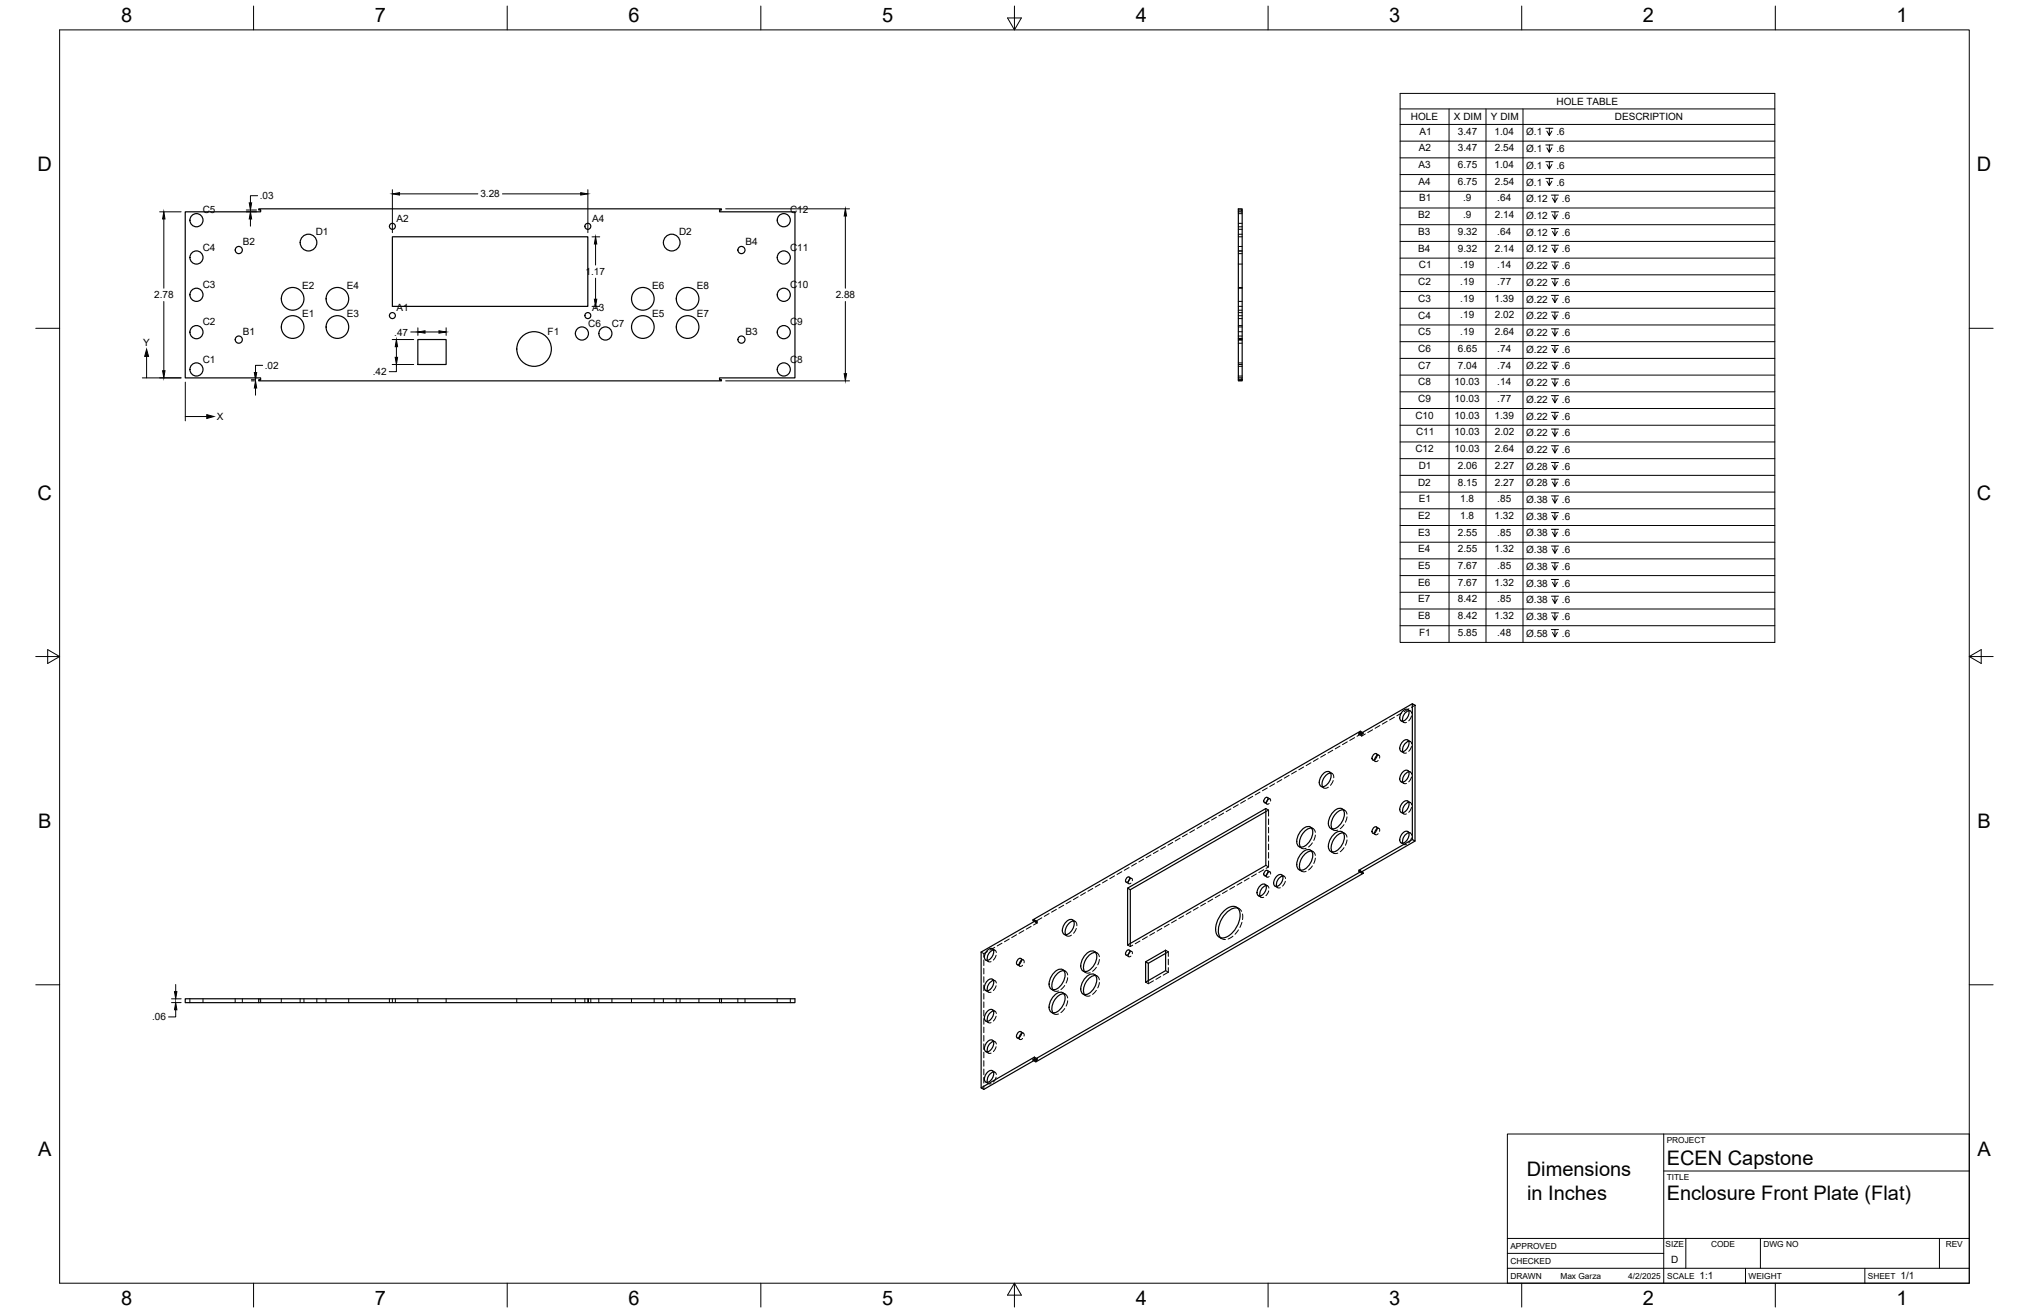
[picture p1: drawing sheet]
<svg xmlns="http://www.w3.org/2000/svg" width="864mm" height="559mm" viewBox="0 0 864 559" stroke-linecap="round" stroke-linejoin="round" font-family="sans-serif">
<!-- layer: Visible -->
<g fill="none" stroke="#000" stroke-width=".51">
<path d="M78.8 90.1h32.1v-.7h-.8v-.5h197v.5h-.8v.7h32v70.7h-32v.8h.8v.5h-197v-.5h.8v-.8h-32.1zM527.1 90.1v70.7h1.6v.8M527.1 89.4v.7h1.6v70.7M528.7 89.4v-.5h-1.6v.5h1.6v.7M167 100.8h83.2v29.6h-83.2zM177.8 144.5h12.1v10.6h-12.1zM527.1 161.6h1.6v.5h-1.6zM527.1 160.8v.8M601.1 299.5l1.2 .7v57.7l-1.2-.6zM601.1 299.5l-22.7 13.1v-.6M578.4 312l.6 .3M579 311.2l-139.3 80.2v.4"/>
<path d="M579 311.2v.4M579 311.6l-.6 .4M579 311.6l.5 .3M579 311.2l.9 .5M596.9 315.8l.4-.4a1.38 1.38 0 0 1 1.9-.5 1.38 1.38 0 0 1 .5 1.9 3.3 3.3 0 0 1-3.3 3 2.99 2.99 0 0 1 .5-4zM596.9 302.8l.4-.4a1.38 1.38 0 0 1 1.9-.5 1.38 1.38 0 0 1 .5 1.9 3.3 3.3 0 0 1-3.3 3 2.99 2.99 0 0 1 .5-4zM599.6 315.5a3.9 3.9 0 0 0-2.5 4.4M599.6 302.5a3.9 3.9 0 0 0-2.5 4.4M538.5 339.6l.6-.3a1.31 1.31 0 0 1 .5 1.4 1.31 1.31 0 0 1-1.2 .9l-.5-.6zM563.1 329.4a1.83 1.83 0 0 1 1.7-1.1 1.83 1.83 0 0 1 1.7 1.2 4.6 4.6 0 0 1-4 5.2 3.2 3.2 0 0 1 .1-4.7zM566.3 329a4.8 4.8 0 0 0-3.4 5.8M584.7 321.1l.7-.4a1.27 1.27 0 0 1 .8 1.2 1.27 1.27 0 0 1-.8 1.2l-.7 .4a1.27 1.27 0 0 1-.8-1.2 1.27 1.27 0 0 1 .8-1.2z"/>
<path d="M586.1 321.5l-1 1.8M596.9 328.8l.4-.5a1.38 1.38 0 0 1 1.9-.4 1.38 1.38 0 0 1 .5 1.8 3.3 3.3 0 0 1-3.3 3 2.99 2.99 0 0 1 .5-3.9zM599.6 328.4a3.9 3.9 0 0 0-2.5 4.5M538.8 345.4l-57.7 33.3M539.7 340.3l-.6 1M554.2 353.1a2.53 2.53 0 0 1 4.3-.3 6.6 6.6 0 0 1-4.5 7.7 2.54 2.54 0 0 1-1.9-3.9l.6-1.5zM558.3 352.4a6.3 6.3 0 0 0-4.7 8.2M567.6 355.2a2.53 2.53 0 0 1 4.3-.4 6.6 6.6 0 0 1-4.4 7.8 2.54 2.54 0 0 1-1.9-3.9l.6-1.5zM567.6 345.4a2.53 2.53 0 0 1 4.3-.4 6.6 6.6 0 0 1-4.4 7.8 2.54 2.54 0 0 1-1.9-3.9l.6-1.5zM571.7 354.5a6.3 6.3 0 0 0-4.7 8.1M571.7 344.6a6.3 6.3 0 0 0-4.7 8.2M584.7 352.3l.7-.4a1.27 1.27 0 0 1 .8 1.1 1.27 1.27 0 0 1-.8 1.2l-.7 .4a1.27 1.27 0 0 1-.8-1.2 1.27 1.27 0 0 1 .8-1.1z"/>
<path d="M586.1 352.7l-1 1.7M596.9 341.8l.4-.5a1.38 1.38 0 0 1 1.9-.4 1.38 1.38 0 0 1 .5 1.8 3.3 3.3 0 0 1-3.3 3 2.99 2.99 0 0 1 .5-3.9zM596.9 354.7l.4-.4a1.38 1.38 0 0 1 1.9-.4 1.38 1.38 0 0 1 .5 1.8 3.3 3.3 0 0 1-3.3 3 2.99 2.99 0 0 1 .5-4zM599.6 341.4a3.9 3.9 0 0 0-2.5 4.5M599.6 354.4a3.9 3.9 0 0 0-2.5 4.4M601.1 357.3l-22.7 13.1M602.3 357.9l-22.7 13.1M479.7 373.5l.6-.3a1.31 1.31 0 0 1 .4 1.4 1.31 1.31 0 0 1-1.1 .9l-.6-.6zM479.9 378v24.2l58.9-33.9v-24.2l-58.9 33.9 1.2 .7M480.8 374.2l-.5 .9M481.1 378.7v22.8M536.1 377.2l.5-.4a1.38 1.38 0 0 1 1.8-.5 1.38 1.38 0 0 1 .5 1.9 3.3 3.3 0 0 1-3.3 3 2.99 2.99 0 0 1 .5-4z"/>
<path d="M538.5 370.7l.6-.3a1.31 1.31 0 0 1 .5 1.4 1.31 1.31 0 0 1-1.2 .9l-.5-.6zM538.9 376.9a3.9 3.9 0 0 0-2.6 4.4M539.7 371.4l-.6 .9M543.2 373.1l.4-.4a1.38 1.38 0 0 1 1.9-.4 1.38 1.38 0 0 1 .5 1.8 3.3 3.3 0 0 1-3.3 3 2.99 2.99 0 0 1 .5-4zM545.9 372.8a3.9 3.9 0 0 0-2.5 4.4M554.2 362.9a2.53 2.53 0 0 1 4.3-.3 6.6 6.6 0 0 1-4.5 7.8 2.54 2.54 0 0 1-1.9-4l.6-1.5zM558.3 362.2a6.3 6.3 0 0 0-4.7 8.2M578.4 370.4v.6l.6-.4 1.2 .7v.4M578.4 370.4l.6 .3M579 370.6v.5M439.7 391.8l.6-.3v.6M439.7 391.8l.6 .3"/>
<path d="M440.3 392.1l-22.7 13.1v57.8M453.7 392.4a1.83 1.83 0 0 1 1.7-1.2 1.83 1.83 0 0 1 1.7 1.3 4.6 4.6 0 0 1-4 5.2 3.2 3.2 0 0 1 .2-4.8zM457 392a4.8 4.8 0 0 0-3.4 5.8M521.1 387.6a3.9 3.9 0 0 1 6.1-.6 9.9 9.9 0 0 1-3.8 11 3.4 3.4 0 0 1-5.7-.8 10.4 10.4 0 0 1 3.4-9.6zM526.8 386.5a7.6 7.6 0 0 0-7.2 5.4 6.9 6.9 0 0 0-.1 7.2M420.1 404.6l.4-.4a1.38 1.38 0 0 1 1.9-.4 1.38 1.38 0 0 1 .5 1.8 3.3 3.3 0 0 1-3.3 3 2.99 2.99 0 0 1 .5-4zM420.1 417.6l.4-.4a1.38 1.38 0 0 1 1.9-.5 1.38 1.38 0 0 1 .5 1.9 3.3 3.3 0 0 1-3.3 3 2.99 2.99 0 0 1 .5-4zM422.8 404.3a3.9 3.9 0 0 0-2.5 4.4M422.8 417.3a3.9 3.9 0 0 0-2.5 4.4M433.4 408.2l.7-.4a1.27 1.27 0 0 1 .8 1.2 1.27 1.27 0 0 1-.8 1.2l-.7 .4a1.27 1.27 0 0 1-.8-1.2 1.27 1.27 0 0 1 .8-1.2zM434.8 408.7l-1 1.7M448.7 413.8a2.53 2.53 0 0 1 4.4-.3 6.6 6.6 0 0 1-4.5 7.8 2.54 2.54 0 0 1-1.9-4l.6-1.5z"/>
<path d="M452.9 413.1a6.3 6.3 0 0 0-4.7 8.1M462.2 415.9a2.53 2.53 0 0 1 4.4-.4 6.6 6.6 0 0 1-4.5 7.8 2.54 2.54 0 0 1-1.9-3.9l.6-1.5zM462.2 406.1a2.53 2.53 0 0 1 4.4-.4 6.6 6.6 0 0 1-4.5 7.8 2.54 2.54 0 0 1-1.9-3.9l.6-1.5zM466.3 415.2a6.3 6.3 0 0 0-4.7 8.1M466.3 405.4a6.3 6.3 0 0 0-4.7 8.1M479.7 404.6l.6-.4a1.31 1.31 0 0 1 .4 1.4 1.31 1.31 0 0 1-1.1 1l-.6-.7zM480.8 405.3l-.5 .9M487.6 409.3v8.7l8.5-4.9v-8.7l-8.5 4.9 1.2 .7M488.8 410v7.3M496.1 405.7l-7.3 4.3M110.1 425.1h-31.3v1.6h31.3M110.1 425.1h197v1.6h-197z"/>
<path d="M307.1 425.1h31.2v1.6h-31.2M420.1 430.6l.4-.4a1.38 1.38 0 0 1 1.9-.5 1.38 1.38 0 0 1 .5 1.8 3.3 3.3 0 0 1-3.3 3.1 2.99 2.99 0 0 1 .5-4zM422.8 430.2a3.9 3.9 0 0 0-2.5 4.5M433.4 439.4l.7-.4a1.27 1.27 0 0 1 .8 1.2 1.27 1.27 0 0 1-.8 1.2l-.7 .4a1.27 1.27 0 0 1-.8-1.2 1.27 1.27 0 0 1 .8-1.2zM434.8 439.8l-1 1.8M448.7 423.7a2.53 2.53 0 0 1 4.4-.4 6.6 6.6 0 0 1-4.5 7.8 2.54 2.54 0 0 1-1.9-4l.6-1.5zM452.9 422.9a6.3 6.3 0 0 0-4.7 8.2M420.1 456.5l.4-.4a1.38 1.38 0 0 1 1.9-.4 1.38 1.38 0 0 1 .5 1.8 3.3 3.3 0 0 1-3.3 3 2.99 2.99 0 0 1 .5-4zM420.1 443.5l.4-.4a1.38 1.38 0 0 1 1.9-.4 1.38 1.38 0 0 1 .5 1.8 3.3 3.3 0 0 1-3.3 3 2.99 2.99 0 0 1 .5-4zM422.8 456.2a3.9 3.9 0 0 0-2.5 4.4M422.8 443.2a3.9 3.9 0 0 0-2.5 4.5M439.7 451.3v-.4l.6-.4v-.6l-22.7 13.1 1.1 .6 21.3-12.2"/>
<path d="M439.7 451.3l139.3-80.2 1.2 .6-139.3 80.2z"/>
<circle cx="83.6" cy="93.7" r="2.79"/>
<circle cx="167" cy="96.3" r="1.27"/>
<circle cx="250.2" cy="96.3" r="1.27"/>
<circle cx="333.6" cy="93.7" r="2.79"/>
<circle cx="83.6" cy="109.6" r="2.79"/>
<circle cx="101.6" cy="106.4" r="1.52"/>
<circle cx="131.3" cy="103.2" r="3.6"/>
<circle cx="285.9" cy="103.2" r="3.6"/>
<circle cx="315.6" cy="106.4" r="1.52"/>
<circle cx="333.6" cy="109.6" r="2.79"/>
<circle cx="83.6" cy="125.5" r="2.79"/>
<circle cx="124.6" cy="139.2" r="4.8"/>
<circle cx="124.6" cy="127.2" r="4.8"/>
<circle cx="143.6" cy="139.2" r="4.8"/>
<circle cx="143.6" cy="127.2" r="4.8"/>
<circle cx="167" cy="134.3" r="1.27"/>
<circle cx="250.2" cy="134.3" r="1.27"/>
<circle cx="273.6" cy="127.2" r="4.8"/>
<circle cx="273.6" cy="139.2" r="4.8"/>
<circle cx="292.7" cy="127.2" r="4.8"/>
<circle cx="292.7" cy="139.2" r="4.8"/>
<circle cx="333.6" cy="125.5" r="2.79"/>
<circle cx="83.6" cy="157.2" r="2.79"/>
<circle cx="83.6" cy="141.4" r="2.79"/>
<circle cx="101.6" cy="144.5" r="1.52"/>
<circle cx="227.3" cy="148.5" r="7.4"/>
<circle cx="247.7" cy="141.9" r="2.79"/>
<circle cx="257.7" cy="141.9" r="2.79"/>
<circle cx="315.6" cy="144.5" r="1.52"/>
<circle cx="333.6" cy="157.2" r="2.79"/>
<circle cx="333.6" cy="141.4" r="2.79"/>
</g>
<!-- layer: Hidden -->
<g fill="none" stroke="#000" stroke-width=".43">
<path d="M527.1 95.1h1.6M527.1 97.6h1.6M527.1 99.7h1.6M527.1 90.9h1.6M527.1 96.5h1.6M527.1 100.8h1.6M527.1 104.9h1.6M527.1 108h1.6M527.1 106.8h1.6M527.1 112.4h1.6M527.1 130.4h1.6M527.1 139.1h1.6"/>
<path d="M527.1 133.1h1.6M527.1 135.6h1.6M527.1 134.4h1.6M527.1 122.4h1.6M527.1 132h1.6M527.1 138.6h1.6M527.1 122.7h1.6M527.1 128.3h1.6M527.1 144.5h1.6M527.1 155.1h1.6M527.1 143h1.6M527.1 146.1h1.6"/>
<path d="M527.1 144.7h1.6M527.1 141.2h1.6M527.1 155.9h1.6M527.1 144h1.6M527.1 144.2h1.6M527.1 154.5h1.6M527.1 160h1.6M567.3 319.3l-2.1 1.2M570.4 317.5l-2.1 1.2M573.4 315.7l-2 1.2M576.6 313.9l-2.1 1.2M578.4 312.6l1.2 .6"/>
<path d="M579 312.3l.6 .3M579.5 311.9l.7 .4M579.6 312.6v.6M579.9 311.7l.3 .2M580.2 312.3l-.6 .3M580.2 311.9v.4M580.2 311.9l-2.6 1.5M581.1 312.4l-1.5 .8M584.2 310.6l-2.1 1.2M587.3 308.8l-2 1.2M590.4 307l-2.1 1.2M593.5 305.2l-2.1 1.2"/>
<path d="M596.4 319.8l1.1 .6M596.4 306.8l1.1 .7M596.6 303.4l-2.1 1.2M597.1 319.9l.6 .6 .9-.1M597.1 306.9l.6 .6h.9M599.1 314.9l1.2 .7M599.1 302l1.2 .6M599.6 315.5l.8 .2 .5 .8M599.6 302.5l.8 .2 .5 .9M599.7 301.6l-2.1 1.3M600.8 317.7l-1.2 2.1M600.8 304.7l-1.2 2.1"/>
<path d="M602.3 300.2l-1.6 .9M533.2 338.9l-2 1.2M536.3 337.1l-2.1 1.2M539.4 335.3l-2.1 1.2M539.4 339.4l1.2 .6M542.5 333.6l-2.1 1.2M545.6 331.8l-2.1 1.2M548.7 330l-2.1 1.2M551.8 328.2l-2.1 1.2M554.9 326.4l-2.1 1.2M558 324.6l-2.1 1.2M561.1 322.9l-2.1 1.1"/>
<path d="M562.3 334.7l1.1 .6M562.9 334.8a1.6 1.6 0 0 0 2.5 .2M564.2 321.1l-2.1 1.2M565.8 328.5l1.2 .7M566.3 329a1.58 1.58 0 0 1 1.4 2M567.5 332.2l-1.2 2M584.3 323.4l1.1 .7M585.1 323.3a.76 .76 0 0 0 .6 .9 .76 .76 0 0 0 .9-.5M585.8 320.8l1.1 .6M586.1 321.6a.76 .76 0 0 1 1 0 .76 .76 0 0 1 .1 1M596.4 332.8l1.1 .6M597.1 332.9l.6 .6 .9-.1"/>
<path d="M599.1 327.9l1.2 .7M599.6 328.5l.8 .2 .5 .8M600.8 330.7l-1.2 2M499.2 358.5l-2.1 1.2M502.3 356.7l-2.1 1.2M505.4 354.9l-2.1 1.2M508.4 353.2l-2 1.2M511.5 351.4l-2 1.2M514.6 349.6l-2 1.2M517.7 347.8l-2 1.2M520.8 346l-2 1.2M523.9 344.3l-2 1.1"/>
<path d="M527 342.5l-2 1.2M530.1 340.7l-2.1 1.2M538.1 341.6l1.2 .6M538.8 344.1l1.1 .7M539.1 341.3a.65 .65 0 0 0 .2 .9 .65 .65 0 0 0 .9-.3M539.6 340.3a.66 .66 0 0 1 .9-.3 .66 .66 0 0 1 .3 .9M539.9 344.8l-1.1 .6M539.9 344.8v2.5M539.9 348.5v2.4M539.9 352.1v2.4M539.9 355.7v2.4M539.9 359.2v2.4"/>
<path d="M557.7 352l1.2 .6M558.2 352.4l1 .5 .6 1.3M558.6 358.7l-1.6 1.7M559.9 355.4l-.7 2.3M566.4 352.6l1.1 .7M567 352.8l.9 .6 1.5-.1M571.2 354l1.2 .7M571.2 344.2l1.2 .7M571.7 354.5l1 .4 .6 1.4M571.7 344.7l1 .4 .6 1.4M572.1 351l-1.7 1.7M573.3 357.5l-.7 2.2"/>
<path d="M573.3 347.7l-.7 2.2M584.3 354.6l1.1 .6M585.1 354.4a.77 .77 0 0 0 .6 .9 .77 .77 0 0 0 .9-.5M585.8 351.9l1.1 .7M586.1 352.7a.76 .76 0 0 1 1.1 .1 .76 .76 0 0 1 0 1M596.4 345.7l1.1 .7M596.4 358.7l1.1 .7M597.1 345.9l.6 .6 .9-.1M597.1 358.8l.6 .7 .9-.1M599.1 340.9l1.2 .7M599.1 353.9l1.2 .6M599.6 341.4l.8 .3 .5 .8"/>
<path d="M599.6 354.4l.8 .2 .5 .9M600.8 343.7l-1.2 2M600.8 356.7l-1.2 2M462 379.9l-2 1.2M465.1 378.1l-2.1 1.2M468.2 376.3l-2.1 1.2M471.3 374.6l-2.1 1.2M474.4 372.8l-2.1 1.2M477.5 371l-2.1 1.2M479.3 375.5l1.2 .6M480.3 375.1a.66 .66 0 0 0 .1 1 .66 .66 0 0 0 1-.3M480.6 373.3l1.1 .6"/>
<path d="M480.6 369.2l-2.1 1.2M480.8 374.2a.66 .66 0 0 1 .9-.3 .66 .66 0 0 1 .2 .9M483.7 367.4l-2.1 1.2M486.8 365.6l-2.1 1.2M489.9 363.9l-2.1 1.1M493 362.1l-2.1 1.2M496.1 360.3l-2.1 1.2M522.4 379.1l-2.1 1.2M525.5 377.3l-2.1 1.2M528.6 375.5l-2.1 1.2M531.7 373.7l-2.1 1.2M534.8 371.9l-2.1 1.2"/>
<path d="M537.9 370.2l-2.1 1.1M538.1 372.6l1.2 .7M538.4 376.4l1.1 .6M538.8 368.3l1.1 .7M538.8 376.9l.9 .2 .4 .9M539.1 372.3a.65 .65 0 0 0 .2 1 .65 .65 0 0 0 .9-.3M539.4 370.4l1.2 .7M539.6 371.4a.66 .66 0 0 1 .9-.3 .66 .66 0 0 1 .3 .9M539.9 362.8v2.4M539.9 366.4v2.6M539.9 369l-1 .6M540 379.2l-1.2 2"/>
<path d="M542.7 377.1l1.1 .7M543.4 377.3l.6 .6 .9-.1M545.5 372.3l1.1 .7M545.9 372.8l.8 .2 .5 .9M547.1 375.1l-1.2 2M552.9 360.3l1.2 .7M552.9 370.2l1.2 .6M553.6 360.6l.9 .6 1.4-.2M553.6 370.4l.9 .6 1.4-.2M557.7 361.8l1.2 .7M558.2 362.2l1 .5 .6 1.3M558.6 368.5l-1.6 1.8"/>
<path d="M559.9 365.2l-.7 2.3M566.4 362.4l1.1 .7M567 362.6l.9 .6 1.5-.1M572.1 360.8l-1.7 1.7M578.4 371l1.2 .6 .6-.3M579 370.7l.6 .3M579.6 371v.6M579.6 371h.1M429.6 399.6l-2.1 1.2M432.7 397.8l-2.1 1.2M435.8 396l-2.1 1.2M438.9 394.3l-2.1 1.2"/>
<path d="M439.7 391.4l1.2 .7M440.3 391.5l1.2 .7-.6 .3M440.9 392.5l-.6-.4 1.2 .7M440.9 392.1v.4M441.5 392.8l-1.6 .9M441.5 392.2v.6M443.4 390.6l-2.5 1.5M446.5 388.8l-2 1.2M449.6 387l-2 1.2M452.7 385.3l-2 1.1M452.9 397.6l1.2 .7M453.6 397.8a1.6 1.6 0 0 0 2.4 .2"/>
<path d="M455.8 383.5l-2.1 1.2M456.5 391.5l1.1 .6M456.9 392a1.61 1.61 0 0 1 1.4 2M458.1 395.1l-1.2 2.1M458.9 381.7l-2 1.2M488.3 398.7l-2 1.2M491.4 396.9l-2 1.2M494.5 395.1l-2 1.2M497.6 393.3l-2 1.2M500.7 391.6l-2.1 1.1M503.8 389.8l-2.1 1.1M506.9 388l-2.1 1.2"/>
<path d="M510 386.2l-2.1 1.2M513.1 384.4l-2.1 1.2M516.2 382.6l-2.1 1.2M518.9 398.8l1.2 .7M519.3 380.9l-2.1 1.1M519.5 399.1l1.2 .7 .9 .1M524.8 398.4l-2.1 1.2M526.3 386.1l1.1 .6M526.8 386.5l.8 .4 .9 1M527.1 395.8l-1.4 1.8M528.6 392.5l-.9 2.2M528.8 389v2.4"/>
<path d="M535.6 381.2l1.1 .7M536.3 381.3l.6 .6h1M417.6 405.2l1.1 .6M418.7 405.8v1.6M418.7 408.6v2.3M418.7 412.1v2.4M418.7 415.7v2.4M418.7 419.3v2.3M419.6 408.6l1.1 .7M420.3 408.7l.6 .6h.9M420.3 405l-1.6 .8M422.4 403.8l1.1 .6"/>
<path d="M422.4 416.8l1.1 .6M422.8 404.3l.8 .2 .5 .9M422.8 417.3l.8 .2 .5 .9M423.4 403.2l-2.1 1.2M424 406.5l-1.2 2.1M424 419.5l-1.2 2.1M426.5 401.4l-2.1 1.2M432.9 410.5l1.2 .7M433.8 410.4a.76 .76 0 0 0 .5 .9 .76 .76 0 0 0 1-.5M434.5 407.9l1.1 .7M434.8 408.7a.76 .76 0 0 1 1 0 .76 .76 0 0 1 0 1.1M452.3 412.7l1.2 .6"/>
<path d="M452.8 413.1l1 .5 .6 1.3M453.2 419.4l-1.7 1.8M454.4 416.1l-.6 2.3M461 413.3l1.1 .6M461.6 413.5l.9 .6 1.5-.1M465.8 414.7l1.2 .7M465.8 404.9l1.2 .7M466.3 415.2l1.2 .7 .4 1.1M466.3 405.4l1 .4 .6 1.4M466.6 411.6l-1.6 1.8M467.9 418.2l-.7 2.2M467.9 408.3l-.7 2.3"/>
<path d="M479.3 406.5l1.2 .7M479.9 402.2l1.2 .6M480.3 406.2a.66 .66 0 0 0 .1 1 .66 .66 0 0 0 1-.3M480.6 404.3l1.1 .7M480.8 405.3a.66 .66 0 0 1 .9-.4 .66 .66 0 0 1 .2 1M481.1 401.5v1.3M482.1 402.3l-1 .5M485.2 400.5l-2 1.2M487.6 418l1.2 .7M488.8 417.3v1.4M491 417.4l-2.2 1.3M494.1 415.6l-2.1 1.2"/>
<path d="M496.1 404.4l1.2 .7M496.1 413.1l1.2 .7M497.3 405.1l-1.2 .6M497.3 405.1v1.9M497.3 408.2v2.4M497.3 411.8v2M497.3 413.8l-2.2 1.2M80.8 425.1v1.6M86.4 425.1v1.6M100.1 425.1v1.6M103.1 425.1v1.6M110.9 425.1v1.6"/>
<path d="M119.7 425.1v1.6M127.7 425.1v1.6M129.4 425.1v1.6M134.9 425.1v1.6M138.8 425.1v1.6M148.4 425.1v1.6M165.7 425.1v1.6M167 425.1v1.6M168.3 425.1v1.6M177.8 425.1v1.6M189.9 425.1v1.6M219.9 425.1v1.6"/>
<path d="M234.7 425.1v1.6M244.9 425.1v1.6M248.9 425.1v1.6M250.2 425.1v1.6M250.5 425.1v1.6M251.5 425.1v1.6M254.9 425.1v1.6M260.5 425.1v1.6M268.8 425.1v1.6M278.4 425.1v1.6M282.3 425.1v1.6M287.8 425.1v1.6"/>
<path d="M289.5 425.1v1.6M297.5 425.1v1.6M306.3 425.1v1.6M314 425.1v1.6M317.1 425.1v1.6M330.8 425.1v1.6M336.4 425.1v1.6M418.7 422.8v2.4M418.7 426.4v2.4M418.7 430v2.4M418.7 433.6v2.3M418.7 437.1v2.4"/>
<path d="M419.6 434.6l1.1 .6M419.6 421.6l1.1 .7M420.3 434.7l.6 .6 .9-.1M420.3 421.7l.6 .6h.9M422.4 429.7l1.1 .7M422.8 430.3l.8 .2 .5 .8M424 432.5l-1.2 2.1M434.5 439.1l1.1 .6M434.8 439.8a.77 .77 0 0 1 1 .1 .77 .77 0 0 1 0 1M447.5 421l1.2 .7M447.5 430.8l1.2 .7M448.2 421.3l.9 .6 1.4-.2"/>
<path d="M448.2 431.1l.9 .6 1.4-.2M452.3 422.5l1.2 .6M452.8 422.9l1 .5 .6 1.3M453.2 429.2l-1.7 1.8M454.4 425.9l-.6 2.3M461 423.1l1.1 .7M461.6 423.3l.9 .6 1.5-.1M466.6 421.5l-1.6 1.7M418.7 440.7v2.4M418.7 444.3v2.4M418.7 447.8v2.4M418.7 451.4v2.4"/>
<path d="M418.7 455v2.4M418.7 458.6v2.3M419.6 447.5l1.1 .7M420.3 447.7l.6 .6 .9-.1M422.4 455.7l1.1 .7M422.4 442.7l1.1 .7M422.8 456.2l.8 .2 .5 .9M422.8 443.3l.8 .2 .5 .8M424 458.5l-1.2 2M424 445.5l-1.2 2M432.9 441.7l1.2 .7M433.8 441.6a.77 .77 0 0 0 .5 .9 .77 .77 0 0 0 1-.5"/>
<path d="M439.7 450.9l1.2 .6 .6-.3M440.3 450.5l1.2 .7v-.6M440.3 449.9l1.2 .7M440.9 451.5v.4M441.5 450.6l-1.5 .8M418.7 462.1v1.5M419.6 460.5l1.1 .7M420.3 460.7l.6 .5h.9"/>
</g>
<!-- layer: Titleblock -->
<path d="M641.6 482.6h196.6v63.5h-196.6zM708.1 498.4h130.1M708.1 482.6v63.5M641.6 539.8h196.6M641.6 533.4h66.5M641.6 527.1h196.6M717.5 527.1v12.7M742.9 539.8v6.3M749.3 527.1v12.7M793.7 539.8v6.3M825.5 527.1v12.7" fill="none" stroke="#000" stroke-width=".43"/>
<!-- layer: FD_Dimensions -->
<g fill="none" stroke="#000" stroke-width=".43">
<path d="M67.9 90.1h9.2M69.7 93.2v29.5M104.8 90.1h4.4M104.8 89.4h4.4M106.6 93.2v3M109.6 83.3h-3v3M167 80.7v18.3M170.1 82.5h33.3M213.8 82.5h33.4M250.2 80.7v18.3M308.9 88.9h52.7M359.8 91.9v30.8"/>
<path d="M252 100.8h3.3M253.5 103.8v9M253.5 118.4v8.9M69.7 128.3v29.5M177.9 139.5v3.2M189.9 139.5v3.2M252 130.4h3.3M359.8 128.3v30.7M111.8 155.5h-3v3M166.9 144.5h9.2M166.9 155.1h9.2M168.7 155.1v3.1h-3"/>
<path d="M168.7 147.6v4.5M174.8 141.3h3.1M180.9 141.3h5.9M67.9 160.8h9.2M107 162.1h1.4M107 161.6h1.4M108.8 165.1v3.1M308.9 162.1h52.7M74.8 419v3M73 425.1h4.1M73 426.7h4.1M74.8 429.7v3.1h-3.1"/>
</g>
<g fill="#000" stroke="#000" stroke-width=".43">
<path d="M69.7 90.1l.5 3.1h-1zM106.6 90.1l.5 3.1h-1zM106.1 86.3h1l-.5 3.1zM167 82.5l3.1-.5v1zM247.2 82l3 .5-3 .5zM359.8 88.9l.5 3h-1zM253.5 100.8l.5 3h-1zM253 127.3h1l-.5 3.1zM69.2 157.8h1l-.5 3zM108.2 158.5h1.1l-.5 3.1zM168.7 144.5l.5 3.1h-1zM168.2 152.1h1l-.5 3z"/>
<path d="M177.9 141.3l3-.5v1zM186.8 140.8l3.1 .5-3.1 .5zM359.3 159h1l-.5 3.1zM108.8 162.1l.5 3h-1.1zM74.3 422h1l-.5 3.1zM74.8 426.7l.5 3h-1z"/>
</g>
<!-- layer: Origin Marker -->
<path d="M62.4 151.7v9.1M60.6 160.8h16.4M78.9 162.6v16.5M78.9 177.3h9.1" fill="none" stroke="#000" stroke-width=".43"/>
<path d="M62.4 148.6l.8 3.1h-1.6zM88 176.5l3.1 .8-3.1 .8z" fill="#000" stroke="#000" stroke-width=".43"/>
<!-- layer: Hole Tables -->
<g fill="none" stroke="#000" stroke-width=".43">
<path d="M595.9 39.8h159.5v233.6h-159.5zM595.9 46.4h159.5M595.9 53h159.5M616.8 46.4v227M632.5 46.4v227M648.2 46.4v227M657.9 54.6h3.1M659.4 54.6v3l-1-1.8M660.5 55.8l-1.1 1.8M595.9 60.1h159.5M595.9 67.2h159.5M595.9 74.3h159.5"/>
<path d="M657.9 61.7h3.1M657.9 68.8h3.1M657.9 75.9h3.1M659.4 61.7v3l-1-1.8M659.4 68.8v3.1l-1-1.9M659.4 75.9v3.1l-1-1.8M660.5 62.9l-1.1 1.8M660.5 70l-1.1 1.9M660.5 77.2l-1.1 1.8M595.9 81.4h159.5M595.9 88.5h159.5M595.9 95.6h159.5"/>
<path d="M660.3 83h3M660.3 90.1h3M660.3 97.3h3M661.8 83v3.1l-1-1.8M661.8 90.1v3.1l-1-1.8M661.8 97.3v3l-1-1.8M662.9 84.3l-1.1 1.8M662.9 91.4l-1.1 1.8M662.9 98.5l-1.1 1.8M595.9 102.7h159.5M595.9 109.9h159.5M595.9 117h159.5"/>
<path d="M660.3 104.4h3M660.3 111.5h3M660.3 118.6h3M661.8 104.4v3l-1-1.8M661.8 111.5v3l-1-1.8M661.8 118.6v3l-1-1.8M662.9 105.6l-1.1 1.8M662.9 112.7l-1.1 1.8M662.9 119.8l-1.1 1.8M595.9 124.1h159.5M595.9 131.2h159.5M595.9 138.3h159.5"/>
<path d="M660.3 125.7h3M660.3 132.8h3M660.3 139.9h3M661.8 125.7v3.1l-1-1.9M661.8 132.8v3.1l-1-1.9M661.8 139.9v3.1l-1-1.8M662.9 126.9l-1.1 1.9M662.9 134l-1.1 1.9M595.9 145.4h159.5M595.9 152.5h159.5M595.9 159.6h159.5M660.3 147h3"/>
<path d="M660.3 154.2h3M661.8 147v3.1l-1-1.8M661.8 154.2v3l-1-1.8M662.9 141.2l-1.1 1.8M662.9 148.3l-1.1 1.8M662.9 155.4l-1.1 1.8M595.9 166.8h159.5M595.9 173.9h159.5M660.3 161.3h3M660.3 168.4h3M660.3 175.5h3M661.8 161.3v3l-1-1.8"/>
<path d="M661.8 168.4v3l-1-1.8M661.8 175.5v3l-1-1.8M662.9 162.5l-1.1 1.8M662.9 169.6l-1.1 1.8M662.9 176.7l-1.1 1.8M595.9 181h159.5M595.9 188.1h159.5M595.9 195.2h159.5M660.3 182.6h3M660.3 189.7h3M660.3 196.8h3M661.8 182.6v3.1l-1-1.9"/>
<path d="M661.8 189.7v3.1l-1-1.9M661.8 196.8v3.1l-1-1.9M662.9 183.8l-1.1 1.9M662.9 190.9l-1.1 1.9M662.9 198l-1.1 1.9M595.9 202.3h159.5M595.9 209.4h159.5M595.9 216.5h159.5M660.3 203.9h3M660.3 211.1h3M660.3 218.2h3M661.8 203.9v3.1l-1-1.9"/>
<path d="M661.8 211.1v3l-1-1.8M661.8 218.2v3l-1-1.8M662.9 205.1l-1.1 1.9M662.9 212.3l-1.1 1.8M662.9 219.4l-1.1 1.8M595.9 223.6h159.5M595.9 230.8h159.5M595.9 237.8h159.5M660.3 225.3h3M660.3 232.4h3M660.3 239.5h3M661.8 225.3v3l-1-1.8"/>
<path d="M661.8 232.4v3l-1-1.8M661.8 239.5v3l-1-1.8M662.9 226.5l-1.1 1.8M662.9 233.6l-1.1 1.8M595.9 245h159.5M595.9 252.1h159.5M595.9 259.2h159.5M660.3 246.6h3M660.3 253.7h3M661.8 246.6v3.1l-1-1.9M661.8 253.7v3.1l-1-1.9M662.9 240.7l-1.1 1.8"/>
<path d="M662.9 247.8l-1.1 1.9M662.9 254.9l-1.1 1.9M595.9 266.3h159.5M660.3 260.8h3M660.3 267.9h3M661.8 260.8v3.1l-1-1.9M661.8 267.9v3.1l-1-1.8M662.9 262l-1.1 1.9M662.9 269.2l-1.1 1.8"/>
</g>
<!-- layer: Border -->
<g fill="none" stroke="#000" stroke-width=".43">
<path d="M25.4 12.7h812.8v533.4h-812.8zM107.9 2.6v10.1M215.9 2.6v10.1M323.8 2.6v10.1M428.8 7.6h5.9l-2.9 5.1zM431.8 2.6v10.1M539.7 2.6v10.1M647.7 2.6v10.1M755.6 2.6v10.1M15.2 139.7h10.2M838.2 139.7h10.1M15.2 279.4h10.2"/>
<path d="M20.3 276.5l5.1 2.9-5.1 3zM838.2 279.4l5.1-2.9v5.9zM838.2 279.4h10.1M15.2 419.1h10.2M838.2 419.1h10.1M107.9 546.1v10.2M215.9 546.1v10.2M323.8 546.1v10.2M431.8 546.1l2.9 5.1h-5.9zM431.8 546.1v10.2M539.7 546.1v10.2M647.7 546.1v10.2"/>
<path d="M755.6 546.1v10.2"/>
</g>
<g font-size="8.5">
<text x="51.6" y="9.4">8</text>
<text x="159.5" y="9.4">7</text>
<text x="267.5" y="9.4">6</text>
<text x="375.4" y="9.3">5</text>
<text x="483.4" y="9.4">4</text>
<text x="591.3" y="9.4">3</text>
<text x="699.3" y="9.4">2</text>
<text x="807.2" y="9.4">1</text>
<text x="16" y="72.9">D</text>
<text x="841.4" y="72.9">D</text>
<text x="16" y="212.6">C</text>
<text x="841.4" y="212.6">C</text>
<text x="16.2" y="352.3">B</text>
<text x="841.7" y="352.3">B</text>
<text x="16.2" y="492">A</text>
<text x="709.4" y="495.8">ECEN Capstone</text>
<text x="841.7" y="492">A</text>
<text x="649.9" y="500.5">Dimensions</text>
<text x="649.9" y="510.6">in Inches</text>
<text x="709.4" y="510.8">Enclosure Front Plate (Flat)</text>
<text x="51.6" y="555.5">8</text>
<text x="159.5" y="555.5">7</text>
<text x="267.5" y="555.5">6</text>
<text x="375.4" y="555.4">5</text>
<text x="483.4" y="555.5">4</text>
<text x="591.3" y="555.5">3</text>
<text x="699.3" y="555.5">2</text>
<text x="807.2" y="555.5">1</text>
</g>
<g font-size="4.3">
<text x="662.5" y="44.6">HOLE TABLE</text>
<text x="600.5" y="51.2">HOLE</text>
<text x="618.8" y="51.2">X DIM</text>
<text x="634.6" y="51.2">Y DIM</text>
<text x="687.3" y="51.2">DESCRIPTION</text>
<text x="604.1" y="57.3">A1</text>
<text x="620.5" y="57.3">3.47</text>
<text x="636.1" y="57.3">1.04</text>
<text x="649.6" y="57.6">Ø.1</text>
<text x="662.5" y="57.6">.6</text>
<text x="603.8" y="64.4">A2</text>
<text x="620.5" y="64.4">3.47</text>
<text x="636.3" y="64.4">2.54</text>
<text x="649.6" y="64.7">Ø.1</text>
<text x="662.5" y="64.7">.6</text>
<text x="603.8" y="71.5">A3</text>
<text x="620.5" y="71.5">6.75</text>
<text x="636.1" y="71.5">1.04</text>
<text x="649.6" y="71.9">Ø.1</text>
<text x="662.5" y="71.9">.6</text>
<text x="204.5" y="84">3.28</text>
<text x="603.8" y="78.6">A4</text>
<text x="620.5" y="78.6">6.75</text>
<text x="636.3" y="78.6">2.54</text>
<text x="649.6" y="79">Ø.1</text>
<text x="662.5" y="79">.6</text>
<text x="110.5" y="84.8">.03</text>
<text x="604" y="85.7">B1</text>
<text x="622.7" y="85.7">.9</text>
<text x="637.3" y="85.7">.64</text>
<text x="649.6" y="86.1">Ø.12</text>
<text x="664.8" y="86.1">.6</text>
<text x="86.3" y="90.8">C5</text>
<text x="168.8" y="94.5">A2</text>
<text x="252" y="94.5">A4</text>
<text x="336.3" y="90.8">C12</text>
<text x="603.7" y="92.8">B2</text>
<text x="622.7" y="92.8">.9</text>
<text x="636.3" y="92.8">2.14</text>
<text x="649.6" y="93.2">Ø.12</text>
<text x="664.8" y="93.2">.6</text>
<text x="134.4" y="99.8">D1</text>
<text x="289" y="99.8">D2</text>
<text x="603.7" y="99.9">B3</text>
<text x="620.5" y="99.9">9.32</text>
<text x="637.3" y="99.9">.64</text>
<text x="649.6" y="100.3">Ø.12</text>
<text x="664.8" y="100.3">.6</text>
<text x="86.3" y="106.7">C4</text>
<text x="103.3" y="104.5">B2</text>
<text x="317.3" y="104.5">B4</text>
<text x="336.3" y="106.7">C11</text>
<text x="603.7" y="107.1">B4</text>
<text x="620.5" y="107.1">9.32</text>
<text x="636.3" y="107.1">2.14</text>
<text x="649.6" y="107.4">Ø.12</text>
<text x="664.8" y="107.4">.6</text>
<text x="249.2" y="117.1">1.17</text>
<text x="603.9" y="114.2">C1</text>
<text x="621.6" y="114.2">.19</text>
<text x="637.3" y="114.2">.14</text>
<text x="649.6" y="114.5">Ø.22</text>
<text x="664.8" y="114.5">.6</text>
<text x="86.3" y="122.6">C3</text>
<text x="128.5" y="122.9">E2</text>
<text x="147.6" y="122.9">E4</text>
<text x="277.6" y="122.8">E6</text>
<text x="296.6" y="122.8">E8</text>
<text x="336.3" y="122.6">C10</text>
<text x="603.6" y="121.3">C2</text>
<text x="621.6" y="121.3">.19</text>
<text x="637.3" y="121.3">.77</text>
<text x="649.6" y="121.6">Ø.22</text>
<text x="664.8" y="121.6">.6</text>
<text x="65.6" y="127">2.78</text>
<text x="355.7" y="127">2.88</text>
<text x="603.6" y="128.4">C3</text>
<text x="621.6" y="128.4">.19</text>
<text x="636.1" y="128.4">1.39</text>
<text x="649.6" y="128.8">Ø.22</text>
<text x="664.8" y="128.8">.6</text>
<text x="128.5" y="134.9">E1</text>
<text x="147.6" y="134.8">E3</text>
<text x="168.8" y="132.5">A1</text>
<text x="252" y="132.5">A3</text>
<text x="277.6" y="134.8">E5</text>
<text x="296.6" y="134.9">E7</text>
<text x="603.6" y="135.6">C4</text>
<text x="621.6" y="135.5">.19</text>
<text x="636.3" y="135.5">2.02</text>
<text x="649.6" y="135.9">Ø.22</text>
<text x="664.8" y="135.9">.6</text>
<text x="86.3" y="138.4">C2</text>
<text x="103.3" y="142.6">B1</text>
<text x="167.8" y="142.8">.47</text>
<text x="233.1" y="142.4">F1</text>
<text x="250.3" y="139">C6</text>
<text x="260.3" y="139">C7</text>
<text x="317.3" y="142.5">B3</text>
<text x="336.3" y="138.4">C9</text>
<text x="603.6" y="142.7">C5</text>
<text x="621.6" y="142.6">.19</text>
<text x="636.3" y="142.6">2.64</text>
<text x="649.6" y="143">Ø.22</text>
<text x="664.8" y="143">.6</text>
<text x="61" y="147.4">Y</text>
<text x="603.6" y="149.8">C6</text>
<text x="620.5" y="149.7">6.65</text>
<text x="637.3" y="149.7">.74</text>
<text x="86.3" y="154.3">C1</text>
<text x="336.3" y="154.3">C8</text>
<text x="649.6" y="150.1">Ø.22</text>
<text x="664.8" y="150.1">.6</text>
<text x="112.7" y="157">.02</text>
<text x="158.7" y="159.7">.42</text>
<text x="603.6" y="156.9">C7</text>
<text x="620.5" y="156.8">7.04</text>
<text x="637.3" y="156.8">.74</text>
<text x="649.6" y="157.2">Ø.22</text>
<text x="664.8" y="157.2">.6</text>
<text x="603.6" y="164">C8</text>
<text x="619.1" y="164">10.03</text>
<text x="637.3" y="164">.14</text>
<text x="649.6" y="164.3">Ø.22</text>
<text x="664.8" y="164.3">.6</text>
<text x="603.6" y="171.1">C9</text>
<text x="619.1" y="171.1">10.03</text>
<text x="637.3" y="171.1">.77</text>
<text x="649.6" y="171.4">Ø.22</text>
<text x="664.8" y="171.4">.6</text>
<text x="92.2" y="178.8">X</text>
<text x="602.4" y="178.2">C10</text>
<text x="619.1" y="178.2">10.03</text>
<text x="636.1" y="178.2">1.39</text>
<text x="649.6" y="178.5">Ø.22</text>
<text x="664.8" y="178.5">.6</text>
<text x="602.7" y="185.3">C11</text>
<text x="619.1" y="185.3">10.03</text>
<text x="636.3" y="185.3">2.02</text>
<text x="649.6" y="185.7">Ø.22</text>
<text x="664.8" y="185.7">.6</text>
<text x="602.4" y="192.4">C12</text>
<text x="619.1" y="192.4">10.03</text>
<text x="636.3" y="192.4">2.64</text>
<text x="649.6" y="192.8">Ø.22</text>
<text x="664.8" y="192.8">.6</text>
<text x="603.8" y="199.5">D1</text>
<text x="620.5" y="199.5">2.06</text>
<text x="636.2" y="199.5">2.27</text>
<text x="649.6" y="199.9">Ø.28</text>
<text x="664.8" y="199.9">.6</text>
<text x="603.5" y="206.6">D2</text>
<text x="620.5" y="206.6">8.15</text>
<text x="636.2" y="206.6">2.27</text>
<text x="649.6" y="207">Ø.28</text>
<text x="664.8" y="207">.6</text>
<text x="603.9" y="213.7">E1</text>
<text x="621.5" y="213.7">1.8</text>
<text x="637.3" y="213.7">.85</text>
<text x="649.6" y="214.1">Ø.38</text>
<text x="664.8" y="214.1">.6</text>
<text x="603.7" y="220.9">E2</text>
<text x="621.5" y="220.9">1.8</text>
<text x="636.1" y="220.9">1.32</text>
<text x="649.6" y="221.2">Ø.38</text>
<text x="664.8" y="221.2">.6</text>
<text x="603.7" y="228">E3</text>
<text x="620.5" y="228">2.55</text>
<text x="637.3" y="228">.85</text>
<text x="649.6" y="228.3">Ø.38</text>
<text x="664.8" y="228.3">.6</text>
<text x="603.7" y="235.1">E4</text>
<text x="620.5" y="235.1">2.55</text>
<text x="636.1" y="235.1">1.32</text>
<text x="649.6" y="235.4">Ø.38</text>
<text x="664.8" y="235.4">.6</text>
<text x="603.7" y="242.2">E5</text>
<text x="620.5" y="242.2">7.67</text>
<text x="637.3" y="242.2">.85</text>
<text x="649.6" y="242.5">Ø.38</text>
<text x="664.8" y="242.5">.6</text>
<text x="603.7" y="249.3">E6</text>
<text x="620.5" y="249.3">7.67</text>
<text x="636.1" y="249.3">1.32</text>
<text x="649.6" y="249.7">Ø.38</text>
<text x="664.8" y="249.7">.6</text>
<text x="603.7" y="256.4">E7</text>
<text x="620.5" y="256.4">8.42</text>
<text x="637.3" y="256.4">.85</text>
<text x="649.6" y="256.8">Ø.38</text>
<text x="664.8" y="256.8">.6</text>
<text x="603.7" y="263.5">E8</text>
<text x="620.5" y="263.5">8.42</text>
<text x="636.1" y="263.5">1.32</text>
<text x="649.6" y="263.9">Ø.38</text>
<text x="664.8" y="263.9">.6</text>
<text x="604.1" y="270.6">F1</text>
<text x="620.5" y="270.6">5.85</text>
<text x="637.3" y="270.6">.48</text>
<text x="649.6" y="271">Ø.58</text>
<text x="664.8" y="271">.6</text>
<text x="64.7" y="434.3">.06</text>
<text x="711.3" y="537.6">D</text>
<text x="723.4" y="544.5">1:1</text>
<text x="809" y="544.5">1/1</text>
</g>
<g font-size="3.5">
<text x="709.4" y="486.4">PROJECT</text>
<text x="709.4" y="502.2">TITLE</text>
<text x="642.9" y="531.5">APPROVED</text>
<text x="708.9" y="530.9">SIZE</text>
<text x="728.3" y="530.9">CODE</text>
<text x="750.5" y="530.9">DWG NO</text>
<text x="828.2" y="530.9">REV</text>
<text x="642.9" y="537.9">CHECKED</text>
<text x="642.9" y="544.2">DRAWN</text>
<text x="664.1" y="544.2">Max Garza</text>
<text x="693" y="544.2">4/2/2025</text>
<text x="709.6" y="544.2">SCALE</text>
<text x="744.2" y="544.2">WEIGHT</text>
<text x="795" y="544.2">SHEET</text>
</g>
</svg>
